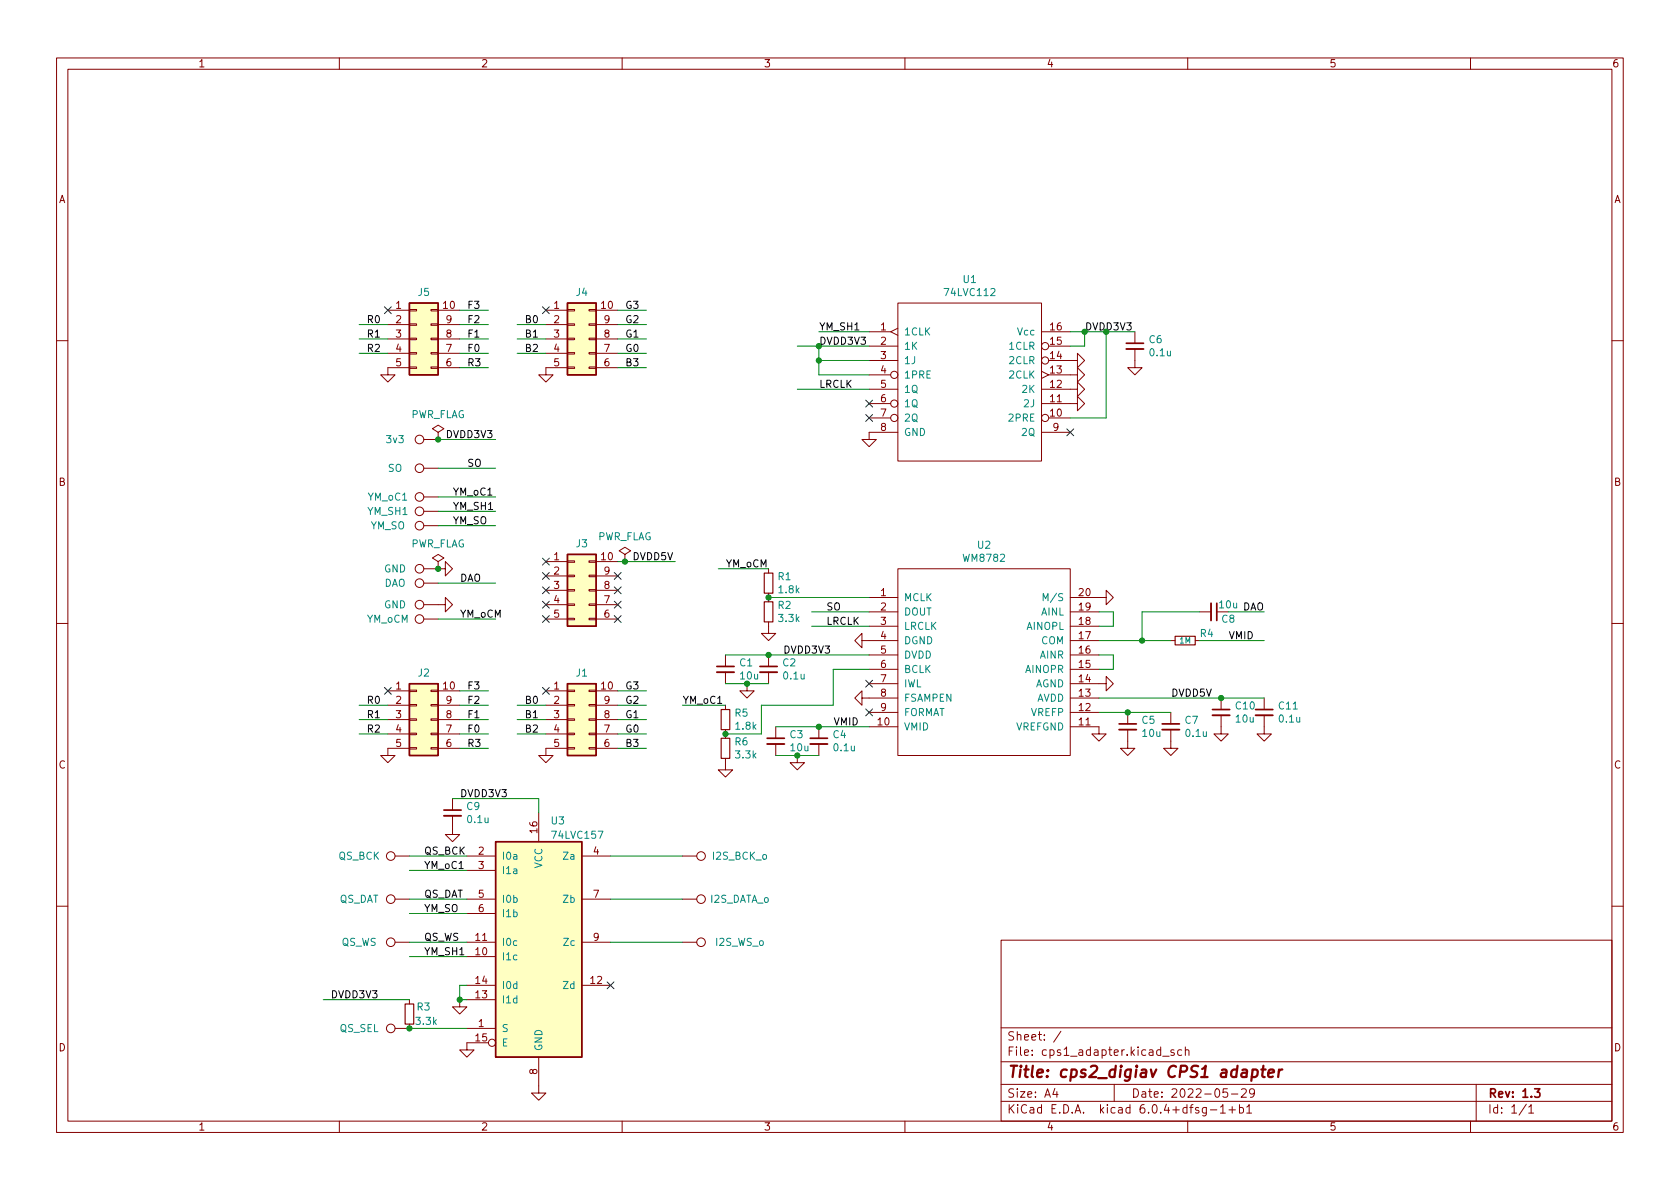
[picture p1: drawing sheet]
<svg xmlns="http://www.w3.org/2000/svg" width="297mm" height="210mm" viewBox="0 0 297 210" stroke-linecap="round" stroke-linejoin="round" font-family="sans-serif">
<g fill="none" stroke="#840000" stroke-width=".18">
<path d="M10 10.2h277v190.1h-277zM12 12.2h273v186.1h-273zM60 10.2v2M110 10.2v2M160 10.2v2M210 10.2v2M260 10.2v2M68.6 54.9h3.8M68.6 57.4h3.8M68.6 59.9h3.8M72.4 59.8h1.3v.3h-1.3zM72.4 57.3h1.3v.2h-1.3z"/>
<path d="M72.4 54.7h1.3v.3h-1.3zM76.2 59.8h1.3v.3h-1.3zM76.2 57.3h1.3v.2h-1.3zM76.2 54.7h1.3v.3h-1.3zM77.5 54.9h3.8M77.5 57.4h3.8M77.5 59.9h3.8M96.5 54.9h3.8M96.5 57.4h3.8M96.5 59.9h3.8M100.3 59.8h1.3v.3h-1.3zM100.3 57.3h1.3v.2h-1.3z"/>
<path d="M100.3 54.7h1.3v.3h-1.3zM104.1 59.8h1.3v.3h-1.3zM104.1 57.3h1.3v.2h-1.3zM104.1 54.7h1.3v.3h-1.3zM105.4 54.9h3.8M105.4 57.4h3.8M105.4 59.9h3.8M153.7 58.7h3.8M158.7 53.6h25.4v27.9h-25.4zM158.7 58l-1.2 .7 1.2 .6M184.1 58.7h5.1M200.7 58.7v2"/>
<path d="M10 60.2h2M68.6 62.5h3.8M72.4 64.9h1.3v.2h-1.3zM72.4 62.4h1.3v.2h-1.3zM72.4 65h-3.8v1.3h1.2l-1.2 1.3-1.3-1.3h1.3M74.9 77.7h2.6M76.2 64.9h1.3v.2h-1.3zM76.2 62.4h1.3v.2h-1.3zM77.5 76.4l1-.6-1-.6-1 .6 1 .6v1.3M77.5 77.7h.1M77.5 62.5h3.8M77.5 65h3.8"/>
<path d="M96.5 62.5h3.8M100.3 64.9h1.3v.2h-1.3zM100.3 62.4h1.3v.2h-1.3zM100.3 65h-3.8v1.3h1.3l-1.3 1.3-1.3-1.3h1.3M104.1 64.9h1.3v.2h-1.3zM104.1 62.4h1.3v.2h-1.3zM105.4 62.5h3.8M105.4 65h3.8M153.7 73.9h3.8M153.7 71.4h3.8M153.7 68.8h5M153.7 66.3h3.8"/>
<path d="M153.7 63.7h5M153.7 61.2h5M158.7 76.4h-5v1.3h1.2l-1.2 1.3-1.3-1.3h1.3M184.1 71.4h6.4v-1.3l1.3 1.3-1.3 1.2v-1.2M184.1 68.8h6.4v-1.2l1.3 1.2-1.3 1.3v-1.3M184.1 65.7l1.3 .6-1.3 .6M184.1 76.4h5.1M185.4 63.7h5.1v-1.2l1.3 1.2-1.3 1.3v-1.3M185.4 66.3h5.1v-1.3l1.3 1.3-1.3 1.3v-1.3M185.4 73.9h3.8M185.4 61.2h3.8M200.7 61.7v3.3h1.2l-1.2 1.3-1.3-1.3h1.3"/>
<path d="M285 60.2h2M74.9 93h2.6M74.9 90.4h2.6M74.9 87.9h2.6M74.9 82.8h2.6M77.5 99.3l1-.6-1-.7-1 .7 1 .6v1.3M96.5 99.3h3.8M100.3 99.2h1.3v.2h-1.3zM104.1 99.2h1.3v.2h-1.3zM105.4 99.3h3.8M110.5 98l1-.6-1-.6-1 .6 1 .6v1.3M110.5 99.3h.1"/>
<path d="M10 110.2h2M74.9 106.9h3.8v-1.2l1.3 1.2-1.3 1.3v-1.3M74.9 109.5h2.6M74.9 100.6h2.6M74.9 103.1h2.6M77.5 100.6h.1M77.5 100.6h1.2v-1.3l1.3 1.3-1.3 1.2v-1.2M96.5 101.8h3.8M96.5 104.4h3.8M96.5 106.9h3.8M96.5 109.5h3.8M100.3 109.3h1.3v.3h-1.3z"/>
<path d="M100.3 106.8h1.3v.3h-1.3zM100.3 104.3h1.3v.2h-1.3zM100.3 101.7h1.3v.3h-1.3zM104.1 109.3h1.3v.3h-1.3zM104.1 106.8h1.3v.3h-1.3zM104.1 104.3h1.3v.2h-1.3zM104.1 101.7h1.3v.3h-1.3zM105.4 101.8h3.8M105.4 104.4h3.8M105.4 106.9h3.8M105.4 109.5h3.8M128.3 115.8v2.1"/>
<path d="M128.3 118.9v2M135.9 110v2h1.3l-1.3 1.3-1.3-1.3h1.3M135.9 100.6v.7M135.9 104.9v1.5M135.9 115.8v2.1M135.9 118.9v2M152.4 113.3v-1.3l-1.3 1.3 1.3 1.2v-1.2h6.3M153.7 105.7h5M153.7 118.4h5M153.7 115.8h5M153.7 110.7h5M153.7 108.2h5"/>
<path d="M158.7 100.6h30.5v33h-30.5zM189.2 105.7h6.4v-1.3l1.2 1.3-1.2 1.2v-1.2M189.2 118.4h5.1M189.2 115.8h5.1M189.2 113.3h5.1M189.2 110.7h5.1M189.2 108.2h5.1M207 113.3h.8M211.3 113.3h.8M212.1 108.2h2M215.1 108.2h2.1M285 110.2h2"/>
<path d="M68.6 122.2h3.8M68.6 124.7h3.8M68.6 127.2h3.8M68.6 129.8h3.8M72.4 132.2h1.3v.3h-1.3zM72.4 129.7h1.3v.2h-1.3zM72.4 127.1h1.3v.3h-1.3zM72.4 124.6h1.3v.2h-1.3zM72.4 122h1.3v.3h-1.3zM72.4 132.3h-3.8v1.3h1.2l-1.2 1.3-1.3-1.3h1.3M76.2 132.2h1.3v.3h-1.3zM76.2 129.7h1.3v.2h-1.3z"/>
<path d="M76.2 127.1h1.3v.3h-1.3zM76.2 124.6h1.3v.2h-1.3zM76.2 122h1.3v.3h-1.3zM77.5 122.2h3.8M77.5 124.7h3.8M77.5 127.2h3.8M77.5 129.8h3.8M77.5 132.3h3.8M96.5 122.2h3.8M96.5 124.7h3.8M96.5 127.2h3.8M96.5 129.8h3.8"/>
<path d="M100.3 132.2h1.3v.3h-1.3zM100.3 129.7h1.3v.2h-1.3zM100.3 127.1h1.3v.3h-1.3zM100.3 124.6h1.3v.2h-1.3zM100.3 122h1.3v.3h-1.3zM100.3 132.3h-3.8v1.3h1.3l-1.3 1.3-1.3-1.3h1.3M104.1 132.2h1.3v.3h-1.3zM104.1 129.7h1.3v.2h-1.3zM104.1 127.1h1.3v.3h-1.3zM104.1 124.6h1.3v.2h-1.3zM104.1 122h1.3v.3h-1.3zM105.4 122.2h3.8"/>
<path d="M105.4 124.7h3.8M105.4 127.2h3.8M105.4 129.8h3.8M105.4 132.3h3.8M128.3 134.1v2h1.2l-1.2 1.3-1.3-1.3h1.3M128.3 124.7v.8M128.3 129v1.6M132.1 120.9v1.3h1.2l-1.2 1.2-1.3-1.2h1.3M137.2 128.5v2.1M137.2 131.6v2M141 133.6v1.3h1.2l-1.2 1.2-1.3-1.2h1.3M144.8 128.5v2.1"/>
<path d="M144.8 131.6v2M152.4 123.4v-1.2l-1.3 1.2 1.3 1.3v-1.3h6.3M153.7 128.5h5M153.7 126h5M153.7 120.9h5M189.2 128.5h5.1v1.3h1.3l-1.3 1.3-1.3-1.3h1.3M189.2 120.9h6.4v-1.3l1.2 1.3-1.2 1.3v-1.3M189.2 126h5.1M189.2 123.4h5.1M199.4 129v3.3h1.3l-1.3 1.3-1.3-1.3h1.3M199.4 126v2M207 129v3.3h1.3l-1.3 1.3-1.3-1.3h1.3"/>
<path d="M207 126v2M215.9 126.5v3.3h1.3l-1.3 1.3-1.3-1.3h1.3M215.9 123.4v2.1M223.5 126.5v3.3h1.3l-1.3 1.3-1.3-1.3h1.3M223.5 123.4v2.1M69.8 151.4h2.6M69.8 159h2.6M80 144.3v3.3h1.3l-1.3 1.2-1.3-1.2h1.3M80 141.2v2.1M82.5 151.4h5.1M82.5 153.9h5.1M82.5 159h5.1"/>
<path d="M95.2 143.8v5M102.9 151.4h5M102.9 159h5M120.6 151.4h2.6M120.6 159h2.6M10 160.2h2M69.8 166.6h2.6M72.4 176.8v.7M81.3 176.8v1.2h1.2l-1.2 1.3-1.3-1.3h1.3M82.5 169.2h5.1M82.5 166.6h5.1M82.5 174.2h5.1"/>
<path d="M82.5 176.8h5.1M82.5 161.5h5.1M102.9 166.6h5M102.9 174.2h5M120.6 166.6h2.6M177 166.3h108v32h-108zM285 160.2h2M60 198.3v2M72.4 181.1v.8h-2.6M82.5 181.9h5.1M86.4 184.4h-3.9v1.3h1.3l-1.3 1.2-1.2-1.2h1.2M95.2 186.9v6.4h1.3l-1.3 1.3-1.2-1.3h1.2"/>
<path d="M110 198.3v2M160 198.3v2M177 194.8h108M177 191.8h108M177 187.8h108M177 181.8h108M186.5 192.5l-.4 1h1M186.9 193v1M187.6 182.4l-1.3 1.9M197 191.8v3M205.6 186.8h1.1M207.6 185.7l-.4-.1-.2 .2 .1 .3 .5 .1v.4h-.6"/>
<path d="M208.9 185.7l-.4-.1-.3 .3v.4l.2 .3h.5M209.6 185.8l.2-.2 .3 .1 .1 .9M209.6 185.1v1.5M210 198.3v2M213.3 195.8v1.2l-.3 .3h-.4M213.3 195.9l-.4-.1-.3 .3v.4l.1 .3h.6M214 196.3h1.1M215.8 195.8l.4-.5v1.5M215.8 196.8h.8M217 192.5h-.7l-.1 .7 .2-.1 .5 .1 .2 .2-.1 .5-.2 .1-.6-.1M217.3 196.3h1.1M217.7 193.5h1.2"/>
<path d="M217.9 195.7v1.1M219.1 195.9l.5-.1 .3 .3v.4l-.2 .3h-.6M219.1 195.3v1.5M219.5 192.7l.6-.2 .2 .2 .1 .3-1 1h1M220.4 195.8l.5-.5v1.5M220.4 196.8h.9M221.8 193.2l-.3 .3-.4-.1-.2-.2 .2-.6 .4-.1 .2 .2a.99 .99 0 0 1-.3 1.3h-.3M260 198.3v2M261 191.8v6.5M269.9 195.3l-1.3 1.9M270.3 195.8l.4-.5v1.5M270.3 196.8h.9"/>
<circle cx="74.2" cy="77.7" r=".76"/>
<circle cx="158.1" cy="73.9" r=".63"/>
<circle cx="158.1" cy="71.4" r=".63"/>
<circle cx="158.1" cy="66.3" r=".63"/>
<circle cx="184.8" cy="61.2" r=".63"/>
<circle cx="184.8" cy="73.9" r=".63"/>
<circle cx="184.8" cy="63.7" r=".63"/>
<circle cx="74.2" cy="90.4" r=".76"/>
<circle cx="74.2" cy="87.9" r=".76"/>
<circle cx="74.2" cy="82.8" r=".76"/>
<circle cx="74.2" cy="93" r=".76"/>
<circle cx="74.2" cy="100.6" r=".76"/>
<circle cx="74.2" cy="106.9" r=".76"/>
<circle cx="74.2" cy="103.1" r=".76"/>
<circle cx="74.2" cy="109.5" r=".76"/>
<circle cx="69.1" cy="159" r=".76"/>
<circle cx="69.1" cy="151.4" r=".76"/>
<circle cx="124" cy="151.4" r=".76"/>
<circle cx="124" cy="159" r=".76"/>
<circle cx="69.1" cy="166.6" r=".76"/>
<circle cx="124" cy="166.6" r=".76"/>
<circle cx="69.1" cy="181.9" r=".76"/>
<circle cx="87" cy="184.4" r=".63"/>
</g>
<path d="M199.1 60.7h3.1M126.7 117.9h3.1M134.4 117.9h3M215.1 106.7v3M135.6 130.6h3.1M143.3 130.6h3M197.9 128h3M205.5 128h3M214.4 125.5h3M222 125.5h3M78.5 143.3h3M271.3 192.5h1l-.5 .6 .4 .1v.7l-.2 .1h-.4l-.3-.1" fill="none" stroke="#840000" stroke-width=".3"/>
<path d="M221.5 189.2l.2-.1 .5 .1 .2 .3-.1 .6a.66 .66 0 0 1-1 .3M223 189.1h.8M223.4 188.5l-.2 1.7v.2l.4 .1M224.3 189.8l.9-.2v-.4l-.6-.1-.3 .3v1l.2 .1 .5-.1M226.2 189.1l-.2 1.4M226.7 189.1l-.4 .1-.2 .3" fill="none" stroke="#840000" stroke-width=".4"/>
<g fill="#ffffc2" stroke="#ffffc2" stroke-width=".18">
<path d="M100.3 98h5.1v12.7h-5.1z"/>
<path d="M87.6 148.8h15.3v38.1h-15.3z"/>
<path d="M72.4 120.9h5.1v12.7h-5.1z"/>
<path d="M72.4 53.6h5.1v12.7h-5.1z"/>
<path d="M100.3 53.6h5.1v12.7h-5.1z"/>
<path d="M100.3 120.9h5.1v12.7h-5.1z"/>
</g>
<path d="M72.4 53.6h5.1v12.7h-5.1zM100.3 53.6h5.1v12.7h-5.1zM100.3 98h5.1v12.7h-5.1zM72.4 120.9h5.1v12.7h-5.1zM100.3 120.9h5.1v12.7h-5.1zM87.6 148.8h15.3v38.1h-15.3z" fill="none" stroke="#840000" stroke-width=".25"/>
<path d="M135.1 106.4h1.6v3.6h-1.6zM135.1 101.3h1.6v3.6h-1.6zM207.8 112.5h3.5v1.5h-3.5zM127.5 130.6h1.5v3.5h-1.5zM127.5 125.5h1.5v3.5h-1.5zM71.6 177.5h1.6v3.6h-1.6z" fill="none" stroke="#840000" stroke-width=".2"/>
<path d="M199.1 61.7h3.1M126.7 118.9h3.1M134.4 118.9h3M214.1 106.7v3M135.6 131.6h3.1M143.3 131.6h3M197.9 129h3M205.5 129h3M214.4 126.5h3M222 126.5h3M78.5 144.3h3" fill="none" stroke="#840000" stroke-width=".33"/>
<path d="M184.4 106.2v-1.2l.5 .9 .4-.9v1.2" fill="none" stroke="#008484" stroke-width=".18"/>
<g fill="none" stroke="#008400" stroke-width=".18">
<path d="M63.5 57.4h5.1M63.5 59.9h5.1M81.3 57.4h5.1M81.3 54.9h5.1M81.3 59.9h5.1M91.4 57.4h5.1M91.4 59.9h5.1M109.2 57.4h5.1M109.2 54.9h5.1M109.2 59.9h5.1M144.8 58.7h8.9M189.2 58.7h11.5"/>
<path d="M191.8 58.7v2.5h-2.6M195.6 58.7v15.2h-6.4M63.5 62.5h5.1M77.5 77.7h10.1M81.3 62.5h5.1M81.3 65h5.1M91.4 62.5h5.1M109.2 62.5h5.1M109.2 65h5.1M141 61.2h12.7M141 68.8h12.7M144.8 61.2v5.1h8.9"/>
<path d="M144.8 63.7h8.9M77.5 87.9h10.1M77.5 90.4h10.1M77.5 93h10.1M77.5 82.8h10.1M109.2 99.3h10.2M77.5 103.1h10.1M77.5 109.5h10.1M127 100.6h8.9M128.3 115.8h25.4M135.9 105.7h17.8M143.5 108.2h10.2"/>
<path d="M143.5 110.7h10.2M153.7 118.4h-6.4v6.3h-12.7v5.1h-6.3M194.3 115.8h2.5v2.6h-2.5M194.3 108.2h2.5v2.5h-2.5M194.3 113.3h12.7M212.1 108.2h-10.2v5.1M212.1 113.3h11.4M217.2 108.2h6.3M63.5 124.7h5.1M63.5 127.2h5.1M63.5 129.8h5.1M81.3 124.7h5.1"/>
<path d="M81.3 127.2h5.1M81.3 129.8h5.1M81.3 122.2h5.1M81.3 132.3h5.1M91.4 124.7h5.1M91.4 127.2h5.1M91.4 129.8h5.1M109.2 124.7h5.1M109.2 127.2h5.1M109.2 129.8h5.1M109.2 122.2h5.1M109.2 132.3h5.1"/>
<path d="M120.6 124.7h7.7M128.3 120.9h7.6M137.2 128.5h16.5M137.2 133.6h7.6M194.3 123.4h29.2M194.3 126h12.7M72.4 159h10.1M72.4 151.4h10.1M72.4 153.9h10.1M80 141.2h15.2v2.6M107.9 159h12.7M107.9 151.4h12.7"/>
<path d="M57.1 176.8h15.3M72.4 169.2h10.1M72.4 166.6h10.1M72.4 161.5h10.1M82.5 174.2h-1.2v2.6h1.2M107.9 166.6h12.7M72.4 181.9h10.1"/>
</g>
<g fill="none" stroke="#000084" stroke-width=".18">
<path d="M68 54.2l1.2 1.3M69.2 54.2l-1.2 1.3M95.9 54.2l1.2 1.3M97.1 54.2l-1.2 1.3M153.1 73.3l1.2 1.2M153.1 70.8l1.2 1.2M154.3 73.3l-1.2 1.2M154.3 70.8l-1.2 1.2M188.6 75.8l1.2 1.3M189.8 75.8l-1.2 1.3M95.9 98.7l1.2 1.2M97.1 98.7l-1.2 1.2"/>
<path d="M95.9 108.9l1.2 1.2M95.9 101.2l1.2 1.3M95.9 103.8l1.2 1.2M95.9 106.3l1.2 1.2M97.1 108.9l-1.2 1.2M97.1 101.2l-1.2 1.3M97.1 103.8l-1.2 1.2M97.1 106.3l-1.2 1.2M108.6 103.8l1.2 1.2M108.6 101.2l1.2 1.3M108.6 106.3l1.2 1.2M108.6 108.9l1.2 1.2"/>
<path d="M109.8 103.8l-1.2 1.2M109.8 108.9l-1.2 1.2M109.8 101.2l-1.2 1.3M109.8 106.3l-1.2 1.2M68 121.6l1.2 1.2M69.2 121.6l-1.2 1.2M95.9 121.6l1.2 1.2M97.1 121.6l-1.2 1.2M153.1 120.3l1.2 1.2M153.1 125.4l1.2 1.2M154.3 120.3l-1.2 1.2M154.3 125.4l-1.2 1.2"/>
<path d="M107.3 173.6l1.3 1.2M108.6 173.6l-1.3 1.2"/>
</g>
<g fill="#008400" stroke="#008400" stroke-width=".18">
<circle cx="141" cy="133.6" r=".46"/>
<circle cx="144.8" cy="128.5" r=".46"/>
<circle cx="132.1" cy="120.9" r=".46"/>
<circle cx="135.9" cy="115.8" r=".46"/>
<circle cx="128.3" cy="129.8" r=".46"/>
<circle cx="77.5" cy="77.7" r=".46"/>
<circle cx="77.5" cy="100.6" r=".46"/>
<circle cx="72.4" cy="181.9" r=".46"/>
<circle cx="81.3" cy="176.8" r=".46"/>
<circle cx="191.8" cy="58.7" r=".46"/>
<circle cx="201.9" cy="113.3" r=".46"/>
<circle cx="195.6" cy="58.7" r=".46"/>
<circle cx="144.8" cy="63.7" r=".46"/>
<circle cx="144.8" cy="61.2" r=".46"/>
<circle cx="110.5" cy="99.3" r=".46"/>
<circle cx="135.9" cy="105.7" r=".46"/>
<circle cx="215.9" cy="123.4" r=".46"/>
<circle cx="199.4" cy="126" r=".46"/>
</g>
<text font-size="2.8" fill="#840000" x="178" y="190.6">Title: cps2_digiav CPS1 adapter</text>
<g font-size="2.1" fill="#840000">
<text x="178" y="184">Sheet: /</text>
<text x="178" y="186.7">File: cps1_adapter.kicad_sch</text>
<text x="178" y="196.9">KiCad E.D.A. kicad 6.0.4+dfsg-1+b1</text>
<text x="178" y="194.1">Size: A4</text>
<text x="200" y="194.1">Date: 2022-05-29</text>
<text x="263" y="194.1">Rev: 1.3</text>
<text x="263" y="196.9">Id: 1/1</text>
</g>
<g font-size="1.8" fill="#840000">
<text x="35" y="11.9">1</text>
<text x="85" y="11.9">2</text>
<text x="135" y="11.9">3</text>
<text x="185" y="11.9">4</text>
<text x="235" y="11.9">5</text>
<text x="285" y="11.9">6</text>
<text x="10.3" y="35.9">A</text>
<text x="285.3" y="35.9">A</text>
<text x="70" y="54.6">1</text>
<text x="70" y="57.1">2</text>
<text x="70" y="59.7">3</text>
<text x="78.4" y="54.6">10</text>
<text x="78.9" y="59.7">8</text>
<text x="78.9" y="57.1">9</text>
<text x="97.9" y="54.6">1</text>
<text x="97.9" y="57.1">2</text>
<text x="97.9" y="59.7">3</text>
<text x="106.3" y="54.6">10</text>
<text x="106.8" y="59.7">8</text>
<text x="106.8" y="57.1">9</text>
<text x="155.7" y="58.4">1</text>
<text x="185.7" y="58.4">16</text>
<text x="70" y="62.2">4</text>
<text x="70" y="64.8">5</text>
<text x="78.9" y="64.8">6</text>
<text x="78.9" y="62.2">7</text>
<text x="97.9" y="62.2">4</text>
<text x="97.9" y="64.8">5</text>
<text x="106.8" y="64.8">6</text>
<text x="106.8" y="62.2">7</text>
<text x="155.7" y="61">2</text>
<text x="155.7" y="63.5">3</text>
<text x="185.7" y="63.5">14</text>
<text x="185.7" y="61">15</text>
<text x="155.7" y="66">4</text>
<text x="155.7" y="68.6">5</text>
<text x="155.7" y="71.1">6</text>
<text x="185.7" y="71.1">11</text>
<text x="185.7" y="68.6">12</text>
<text x="185.7" y="66">13</text>
<text x="155.7" y="73.7">7</text>
<text x="155.7" y="76.2">8</text>
<text x="185.7" y="73.7">10</text>
<text x="186.2" y="76.2">9</text>
<text x="10.3" y="85.9">B</text>
<text x="285.3" y="85.9">B</text>
<text x="97.9" y="99.1">1</text>
<text x="97.9" y="101.6">2</text>
<text x="106.3" y="99.1">10</text>
<text x="106.8" y="101.6">9</text>
<text x="97.9" y="104.1">3</text>
<text x="97.9" y="106.7">4</text>
<text x="106.8" y="106.7">7</text>
<text x="106.8" y="104.1">8</text>
<text x="155.7" y="105.4">1</text>
<text x="155.7" y="107.9">2</text>
<text x="190.8" y="107.9">19</text>
<text x="190.8" y="105.4">20</text>
<text x="97.9" y="109.2">5</text>
<text x="106.8" y="109.2">6</text>
<text x="155.7" y="110.5">3</text>
<text x="155.7" y="113">4</text>
<text x="190.8" y="113">17</text>
<text x="190.8" y="110.5">18</text>
<text x="155.7" y="115.6">5</text>
<text x="155.7" y="118.1">6</text>
<text x="190.8" y="118.1">15</text>
<text x="190.8" y="115.6">16</text>
<text x="70" y="121.9">1</text>
<text x="70" y="124.5">2</text>
<text x="78.4" y="121.9">10</text>
<text x="78.9" y="124.5">9</text>
<text x="97.9" y="121.9">1</text>
<text x="97.9" y="124.5">2</text>
<text x="106.3" y="121.9">10</text>
<text x="106.8" y="124.5">9</text>
<text x="155.7" y="120.6">7</text>
<text x="155.7" y="123.2">8</text>
<text x="155.7" y="125.7">9</text>
<text x="190.8" y="125.7">12</text>
<text x="190.8" y="123.2">13</text>
<text x="190.8" y="120.6">14</text>
<text x="70" y="127">3</text>
<text x="70" y="129.5">4</text>
<text x="78.9" y="129.5">7</text>
<text x="78.9" y="127">8</text>
<text x="97.9" y="127">3</text>
<text x="97.9" y="129.5">4</text>
<text x="106.8" y="129.5">7</text>
<text x="106.8" y="127">8</text>
<text x="155.2" y="128.3">10</text>
<text x="190.8" y="128.3">11</text>
<text x="10.3" y="135.9">C</text>
<text x="70" y="132.1">5</text>
<text x="78.9" y="132.1">6</text>
<text x="97.9" y="132.1">5</text>
<text x="106.8" y="132.1">6</text>
<text x="285.3" y="135.9">C</text>
<text x="95" y="147.3" transform="rotate(-90 95 147.3)">16</text>
<text x="84.6" y="151.1">2</text>
<text x="84.6" y="153.7">3</text>
<text x="104.9" y="151.1">4</text>
<text x="84.6" y="158.7">5</text>
<text x="84.6" y="161.3">6</text>
<text x="104.9" y="158.7">7</text>
<text x="84.1" y="166.4">11</text>
<text x="104.9" y="166.4">9</text>
<text x="84.1" y="168.9">10</text>
<text x="84.1" y="174">14</text>
<text x="104.4" y="174">12</text>
<text x="84.1" y="176.5">13</text>
<text x="10.3" y="185.9">D</text>
<text x="84.1" y="184.1">15</text>
<text x="84.6" y="181.6">1</text>
<text x="285.3" y="185.9">D</text>
<text x="95" y="190" transform="rotate(-90 95 190)">8</text>
<text x="35" y="199.9">1</text>
<text x="85" y="199.9">2</text>
<text x="135" y="199.9">3</text>
<text x="185" y="199.9">4</text>
<text x="235" y="199.9">5</text>
<text x="285" y="199.9">6</text>
</g>
<g font-size="1.8" fill="#008484">
<text x="73.9" y="52.3">J5</text>
<text x="101.9" y="52.3">J4</text>
<text x="167.2" y="52.3">74LVC112</text>
<text x="170.3" y="50">U1</text>
<text x="159.8" y="59.3">1CLK</text>
<text x="180" y="59.3">Vcc</text>
<text x="159.8" y="61.8">1K</text>
<text x="159.8" y="64.4">1J</text>
<text x="178.5" y="64.4">2CLR</text>
<text x="178.5" y="61.8">1CLR</text>
<text x="203.2" y="60.7">C6</text>
<text x="203.4" y="63">0.1u</text>
<text x="159.8" y="66.9">1PRE</text>
<text x="159.8" y="69.5">1Q</text>
<text x="178.5" y="66.9">2CLK</text>
<text x="180.9" y="69.5">2K</text>
<text x="72.5" y="73.9">PWR_FLAG</text>
<text x="159.8" y="72">1Q</text>
<text x="159.8" y="74.5">2Q</text>
<text x="159.8" y="77.1">GND</text>
<text x="178.5" y="74.5">2PRE</text>
<text x="180.8" y="77.1">2Q</text>
<text x="181.2" y="72">2J</text>
<text x="68.4" y="78.4">3v3</text>
<text x="68.6" y="83.4">SO</text>
<text x="65.1" y="88.5">YM_oC1</text>
<text x="65" y="91.1">YM_SH1</text>
<text x="65.5" y="93.6">YM_SO</text>
<text x="105.5" y="95.5">PWR_FLAG</text>
<text x="67.9" y="101.2">GND</text>
<text x="72.5" y="96.8">PWR_FLAG</text>
<text x="101.9" y="96.8">J3</text>
<text x="170.5" y="99.3">WM8782</text>
<text x="172.9" y="97">U2</text>
<text x="67.9" y="107.6">GND</text>
<text x="67.9" y="103.8">DAO</text>
<text x="137.6" y="107.7">R2</text>
<text x="137.6" y="102.6">R1</text>
<text x="137.8" y="104.9">1.8k</text>
<text x="159.8" y="106.3">MCLK</text>
<text x="185.1" y="106.3">M/S</text>
<text x="64.8" y="110.1">YM_oCM</text>
<text x="137.8" y="110">3.3k</text>
<text x="159.8" y="108.8">DOUT</text>
<text x="159.8" y="111.4">LRCLK</text>
<text x="159.8" y="113.9">DGND</text>
<text x="181.5" y="111.4">AINOPL</text>
<text x="184.1" y="113.9">COM</text>
<text x="184.1" y="108.8">AINL</text>
<text x="212.2" y="112.6">R4</text>
<text x="216" y="110.1">C8</text>
<text x="73.9" y="119.6">J2</text>
<text x="101.9" y="119.6">J1</text>
<text x="130.8" y="117.8">C1</text>
<text x="138.4" y="117.8">C2</text>
<text x="159.8" y="116.5">DVDD</text>
<text x="159.8" y="119">BCLK</text>
<text x="181.3" y="119">AINOPR</text>
<text x="183.9" y="116.5">AINR</text>
<text x="130.9" y="120.1">10u</text>
<text x="138.6" y="120.1">0.1u</text>
<text x="159.8" y="121.5">IWL</text>
<text x="159.8" y="124.1">FSAMPEN</text>
<text x="183" y="121.5">AGND</text>
<text x="183.2" y="124.1">AVDD</text>
<text x="218.5" y="125.4">C10</text>
<text x="226.2" y="125.4">C11</text>
<text x="130" y="131.8">R6</text>
<text x="130" y="126.7">R5</text>
<text x="130.2" y="129">1.8k</text>
<text x="139.7" y="130.5">C3</text>
<text x="147.3" y="130.5">C4</text>
<text x="159.8" y="129.2">VMID</text>
<text x="159.8" y="126.6">FORMAT</text>
<text x="179.6" y="129.2">VREFGND</text>
<text x="182.3" y="126.6">VREFP</text>
<text x="201.9" y="128">C5</text>
<text x="202.1" y="130.3">10u</text>
<text x="209.5" y="128">C7</text>
<text x="209.7" y="130.3">0.1u</text>
<text x="218.6" y="127.8">10u</text>
<text x="226.3" y="127.8">0.1u</text>
<text x="130.2" y="134.1">3.3k</text>
<text x="139.8" y="132.8">10u</text>
<text x="147.5" y="132.8">0.1u</text>
<text x="82.5" y="143.2">C9</text>
<text x="82.7" y="145.5">0.1u</text>
<text x="97.5" y="145.8">U3</text>
<text x="97.8" y="148.3">74LVC157</text>
<text x="59.8" y="152">QS_BCK</text>
<text x="88.6" y="152">I0a</text>
<text x="88.6" y="154.6">I1a</text>
<text x="95.9" y="153.6" transform="rotate(-90 95.9 153.6)">VCC</text>
<text x="99.8" y="152">Za</text>
<text x="126" y="152">I2S_BCK_o</text>
<text x="59.9" y="159.6">QS_DAT</text>
<text x="88.6" y="159.6">I0b</text>
<text x="99.7" y="159.6">Zb</text>
<text x="125.5" y="159.6">I2S_DATA_o</text>
<text x="60.3" y="167.3">QS_WS</text>
<text x="88.6" y="167.3">I0c</text>
<text x="88.6" y="162.2">I1b</text>
<text x="99.8" y="167.3">Zc</text>
<text x="126.5" y="167.3">I2S_WS_o</text>
<text x="88.6" y="169.8">I1c</text>
<text x="73.8" y="178.7">R3</text>
<text x="88.6" y="177.4">I1d</text>
<text x="88.6" y="174.9">I0d</text>
<text x="99.7" y="174.9">Zd</text>
<text x="60" y="182.5">QS_SEL</text>
<text x="73.6" y="181.2">3.3k</text>
<text x="88.6" y="182.5">S</text>
<text x="88.6" y="185">E</text>
<text x="95.9" y="185.9" transform="rotate(-90 95.9 185.9)">GND</text>
</g>
<g font-size="1.8">
<text x="64.8" y="57.1">R0</text>
<text x="64.8" y="59.7">R1</text>
<text x="82.5" y="54.6">F3</text>
<text x="82.5" y="59.7">F1</text>
<text x="82.5" y="57.1">F2</text>
<text x="92.7" y="57.1">B0</text>
<text x="92.7" y="59.7">B1</text>
<text x="110.5" y="59.7">G1</text>
<text x="110.5" y="54.6">G3</text>
<text x="110.5" y="57.1">G2</text>
<text x="144.8" y="58.4">YM_SH1</text>
<text x="191.8" y="58.4">DVDD3V3</text>
<text x="64.8" y="62.2">R2</text>
<text x="82.5" y="62.2">F0</text>
<text x="82.5" y="64.8">R3</text>
<text x="92.7" y="62.2">B2</text>
<text x="110.5" y="62.2">G0</text>
<text x="110.5" y="64.8">B3</text>
<text x="144.8" y="60.9">DVDD3V3</text>
<text x="144.8" y="68.6">LRCLK</text>
<text x="78.7" y="77.5">DVDD3V3</text>
<text x="82.5" y="82.5">SO</text>
<text x="80" y="87.6">YM_oC1</text>
<text x="80" y="92.7">YM_SO</text>
<text x="80" y="90.2">YM_SH1</text>
<text x="111.8" y="99">DVDD5V</text>
<text x="128.3" y="100.3">YM_oCM</text>
<text x="81.3" y="102.9">DAO</text>
<text x="146" y="107.9">SO</text>
<text x="215.6" y="107.6">10u DAO</text>
<text x="81.3" y="109.2">YM_oCM</text>
<text x="146" y="110.5">LRCLK</text>
<text x="217.2" y="113">VMID</text>
<text x="138.4" y="115.6">DVDD3V3</text>
<text x="64.8" y="124.4">R0</text>
<text x="82.5" y="121.9">F3</text>
<text x="82.5" y="124.4">F2</text>
<text x="92.7" y="124.4">B0</text>
<text x="110.5" y="124.4">G2</text>
<text x="110.5" y="121.9">G3</text>
<text x="120.6" y="124.4">YM_oC1</text>
<text x="207" y="123.2">DVDD5V</text>
<text x="64.8" y="127">R1</text>
<text x="64.8" y="129.5">R2</text>
<text x="82.5" y="129.5">F0</text>
<text x="82.5" y="127">F1</text>
<text x="92.7" y="127">B1</text>
<text x="92.7" y="129.5">B2</text>
<text x="110.5" y="129.5">G0</text>
<text x="110.5" y="127">G1</text>
<text x="147.3" y="128.3">VMID</text>
<text x="82.5" y="132.1">R3</text>
<text x="110.5" y="132.1">B3</text>
<text x="81.3" y="141">DVDD3V3</text>
<text x="74.9" y="153.7">YM_oC1</text>
<text x="74.9" y="151.1">QS_BCK</text>
<text x="74.9" y="161.3">YM_SO</text>
<text x="74.9" y="158.7">QS_DAT</text>
<text x="74.9" y="166.4">QS_WS</text>
<text x="74.9" y="168.9">YM_SH1</text>
<text x="58.4" y="176.5">DVDD3V3</text>
</g>
<text font-size="1.4" fill="#008484" x="208.6" y="113.8">1M</text>
</svg>
